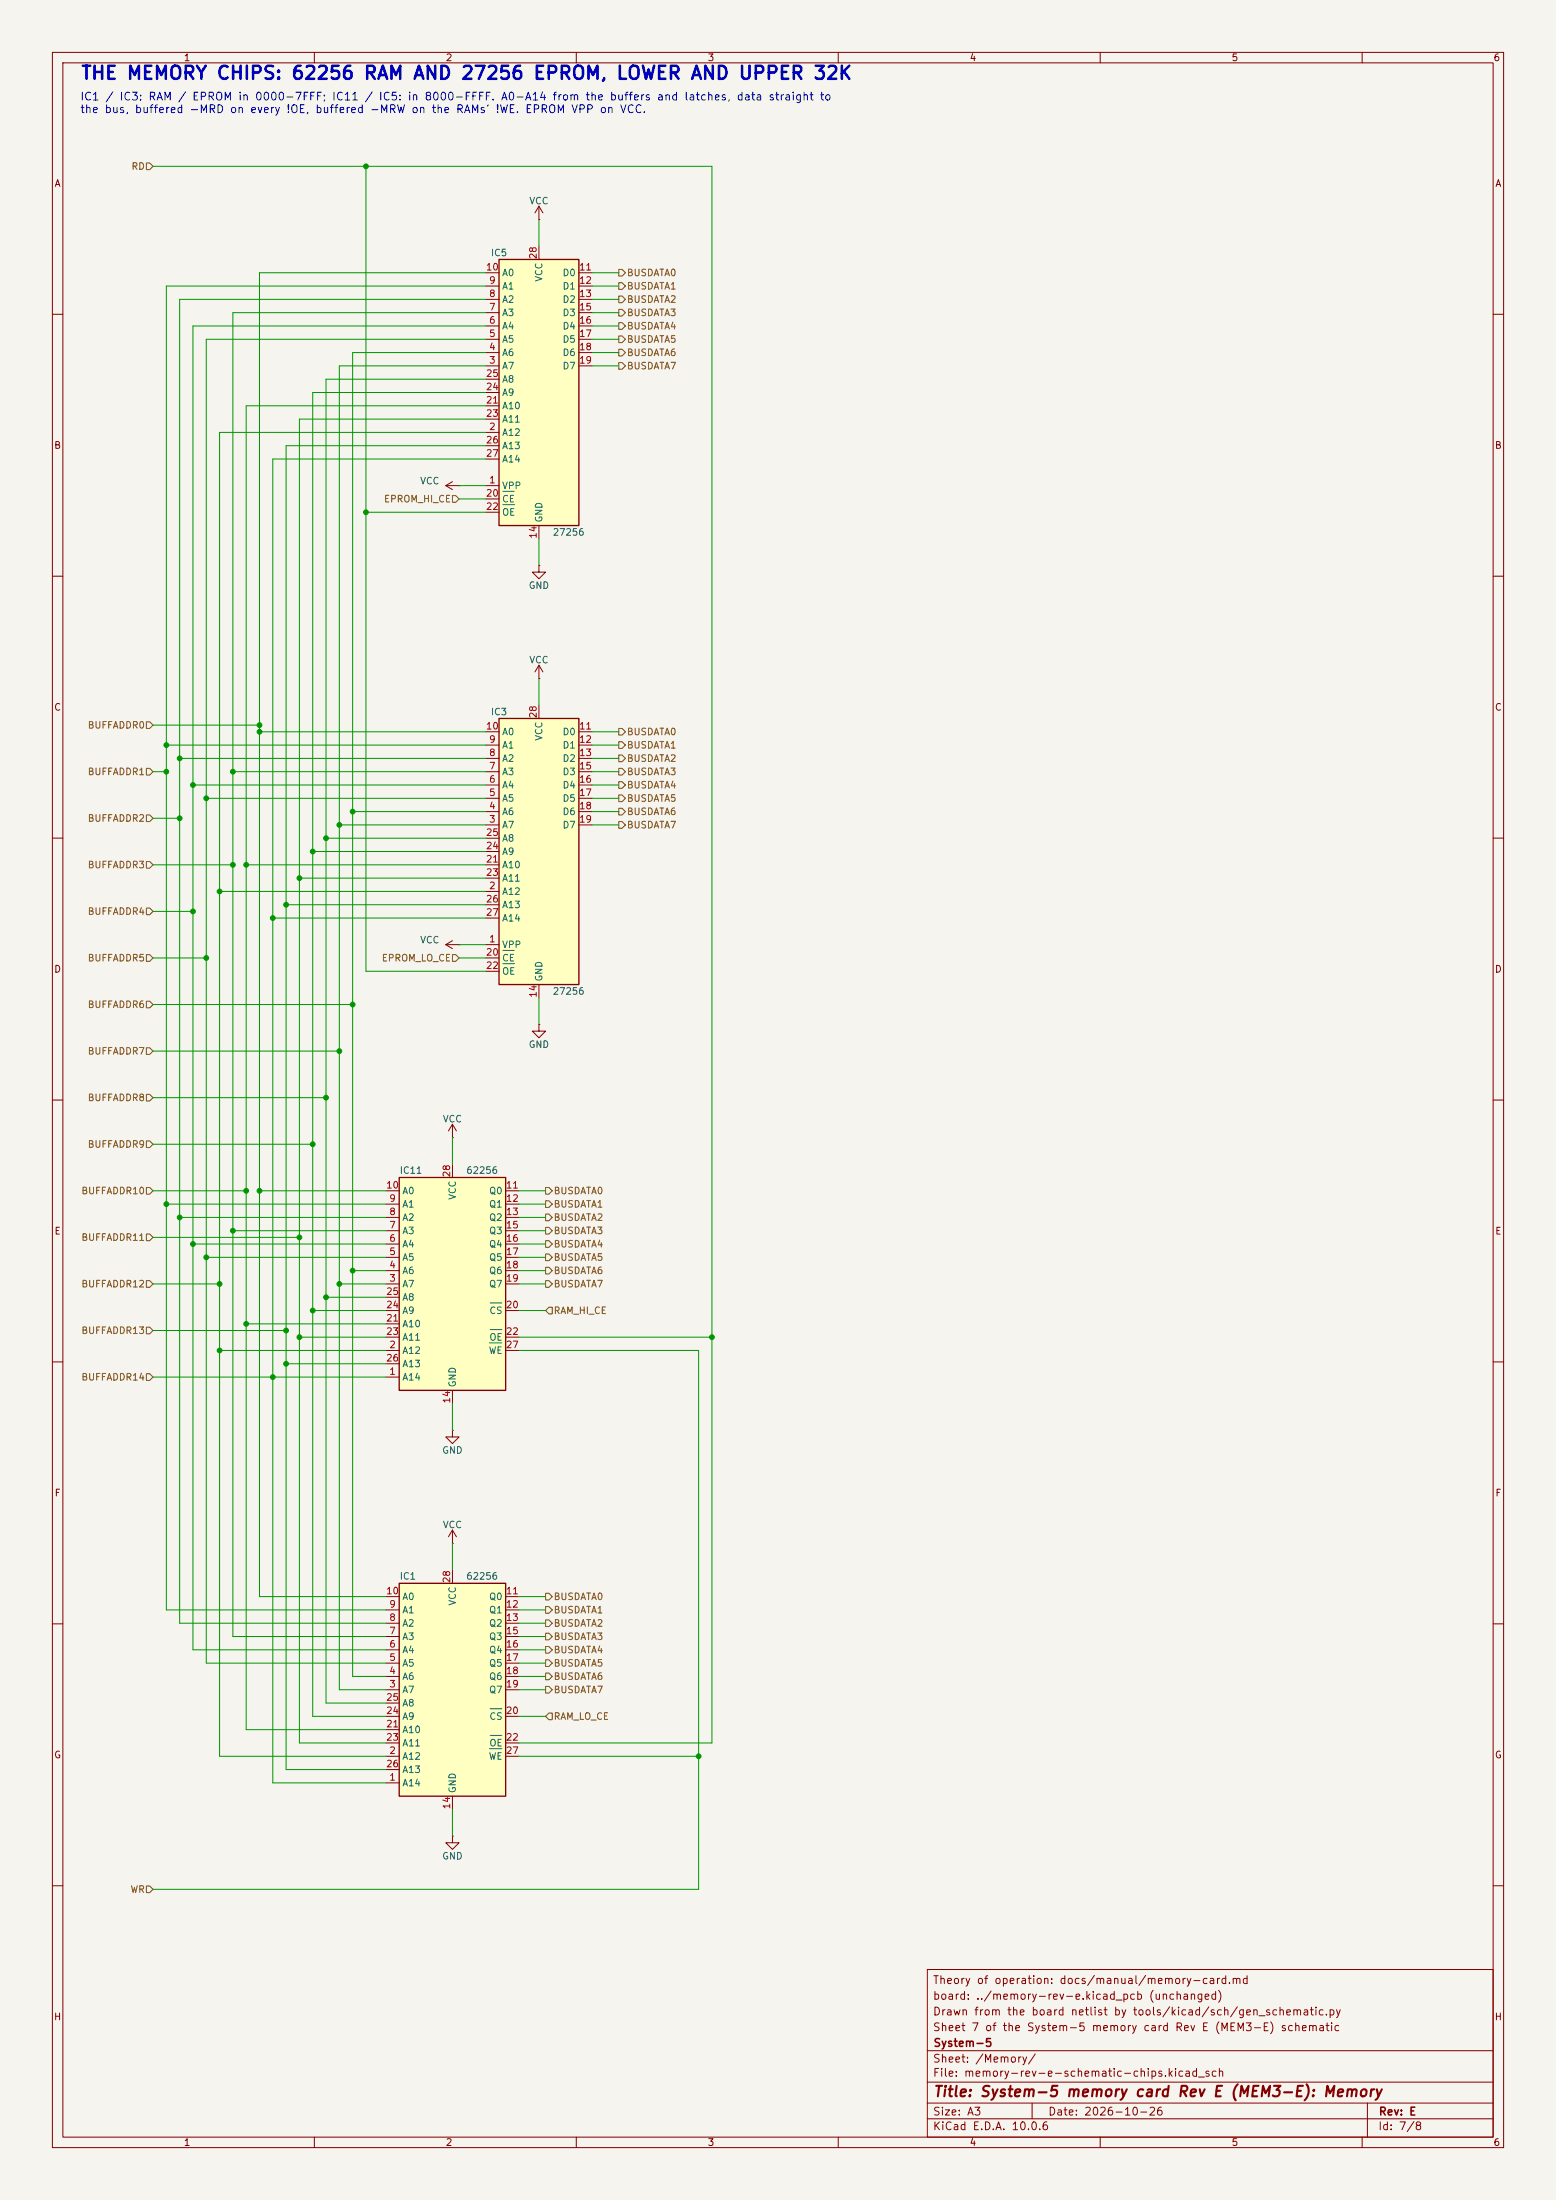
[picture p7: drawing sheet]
<svg xmlns="http://www.w3.org/2000/svg" width="297mm" height="420mm" viewBox="0 0 297 420" stroke-linecap="round" stroke-linejoin="round" font-family="sans-serif">
<path d="M0 0h297v420h-297z" fill="#f5f4ef" stroke="#f5f4ef" stroke-width=".19"/>
<g fill="none" stroke="#840000" stroke-width=".19">
<path d="M10 10h277v400h-277zM12 12h273v396h-273zM60 10v2M110 10v2M160 10v2M210 10v2M260 10v2M10 60h2M285 60h2M10 110h2M285 110h2M10 160h2"/>
<path d="M285 160h2M10 210h2M285 210h2M10 260h2M285 260h2M10 310h2M285 310h2M10 360h2M177 376h108v32h-108zM285 360h2M177 397.5h108M177 391.5h108"/>
<path d="M60 408v2M110 408v2M160 408v2M177 404.5h108M177 401.5h108M197 401.5v3M210 408v2M260 408v2M261 401.5v6.5"/>
</g>
<path d="M76.2 302.3h20.3v40.6h-20.3z" fill="#ffffc2"/>
<path d="M76.2 302.3h20.3v40.6h-20.3z" fill="none" stroke="#840000" stroke-width=".25"/>
<g fill="none" stroke="#840000" stroke-width=".19">
<path d="M86.4 179.6l-1.3 .7M85.1 180.3l1.3 .8M85.1 180.3h2.5M87.6 180.3h.1M86.4 217.2h.1M86.4 214.6v2.6M86.4 214.6l-.8 1.3M86.4 214.6l.7 1.3M86.4 299.7v2.6M73.7 317.5h2.5M73.7 315h2.5M73.7 312.4h2.5"/>
<path d="M73.7 309.9h2.5M73.7 307.3h2.5M73.7 304.8h2.5M96.5 317.5h2.6M96.5 315h2.6M96.5 312.4h2.6M96.5 309.9h2.6M96.5 307.3h2.6M96.5 304.8h2.6M73.7 335.3h2.5M73.7 322.6h2.5M73.7 320h2.5"/>
<path d="M73.7 327.7h2.5M73.7 330.2h2.5M73.7 332.7h2.5M73.7 325.1h2.5M73.7 337.8h2.5M96.5 335.3h2.6M96.5 322.6h2.6M96.5 320h2.6M96.5 327.7h2.6M96.5 332.7h2.6M73.7 340.4h2.5M86.4 342.9v2.5"/>
</g>
<path d="M93.4 333.8h2.4M93.6 326.2h2.2M93.6 331.3h2.2" fill="none" stroke="#006464" stroke-width=".19"/>
<path d="M76.2 224.8h20.3v40.6h-20.3z" fill="#ffffc2"/>
<path d="M76.2 224.8h20.3v40.6h-20.3z" fill="none" stroke="#840000" stroke-width=".25"/>
<g fill="none" stroke="#840000" stroke-width=".19">
<path d="M102.9 108v1.2h1.2l-1.2 1.3-1.3-1.3h1.3M102.9 108h.1M102.9 129.5h.1M102.9 127l-.8 1.3M102.9 127l.7 1.3M102.9 127v2.5M73.7 237.5h2.5M73.7 235h2.5M73.7 232.4h2.5M73.7 229.9h2.5M73.7 227.3h2.5M86.4 222.3v2.5"/>
<path d="M96.5 237.5h2.6M96.5 235h2.6M96.5 232.4h2.6M96.5 229.9h2.6M96.5 227.3h2.6M73.7 257.8h2.5M73.7 245.1h2.5M73.7 242.6h2.5M73.7 240h2.5M73.7 250.2h2.5M73.7 252.7h2.5M73.7 255.3h2.5"/>
<path d="M73.7 247.7h2.5M96.5 257.8h2.6M96.5 245.1h2.6M96.5 242.6h2.6M96.5 240h2.6M96.5 250.2h2.6M96.5 255.3h2.6M73.7 262.9h2.5M73.7 260.4h2.5M86.4 265.4v2.6M86.4 294.6h.1M86.4 292.1v2.5"/>
<path d="M86.4 292.1l-.8 1.3M86.4 292.1l.7 1.3"/>
</g>
<path d="M93.4 256.4h2.4M93.6 248.7h2.2M93.6 253.8h2.2" fill="none" stroke="#006464" stroke-width=".19"/>
<path d="M95.2 137.2h15.3v50.8h-15.3z" fill="#ffffc2"/>
<path d="M95.2 137.2h15.3v50.8h-15.3z" fill="none" stroke="#840000" stroke-width=".25"/>
<g fill="none" stroke="#840000" stroke-width=".19">
<path d="M92.7 139.7h2.5M102.9 134.6v2.6M110.5 139.7h2.5M92.7 157.5h2.5M92.7 154.9h2.5M92.7 152.4h2.5M92.7 149.9h2.5M92.7 147.3h2.5M92.7 144.8h2.5M92.7 142.2h2.5M110.5 157.5h2.5M110.5 154.9h2.5"/>
<path d="M110.5 152.4h2.5M110.5 149.9h2.5M110.5 147.3h2.5M110.5 144.8h2.5M110.5 142.2h2.5M92.7 170.2h2.5M92.7 165.1h2.5M92.7 167.6h2.5M92.7 162.6h2.5M92.7 160h2.5M92.7 172.7h2.5M92.7 175.3h2.5"/>
<path d="M92.7 180.3h2.5M92.7 182.9h2.5M92.7 185.4h2.5M102.9 188v2.5"/>
</g>
<path d="M96 181.4h2.2M96 184h2.2" fill="none" stroke="#006464" stroke-width=".19"/>
<path d="M95.2 49.5h15.3v50.8h-15.3z" fill="#ffffc2"/>
<path d="M95.2 49.5h15.3v50.8h-15.3z" fill="none" stroke="#840000" stroke-width=".25"/>
<g fill="none" stroke="#840000" stroke-width=".19">
<path d="M102.9 39.4v2.5M102.9 39.4l-.8 1.2M102.9 39.4l.7 1.2M92.7 59.7h2.5M92.7 57.2h2.5M92.7 54.6h2.5M92.7 52.1h2.5M102.9 41.9h.1M102.9 47v2.5M110.5 59.7h2.5M110.5 57.2h2.5M110.5 54.6h2.5"/>
<path d="M110.5 52.1h2.5M92.7 69.9h2.5M92.7 67.3h2.5M92.7 64.8h2.5M92.7 62.2h2.5M92.7 77.5h2.5M92.7 74.9h2.5M92.7 72.4h2.5M110.5 69.9h2.5M110.5 67.3h2.5M110.5 64.8h2.5M110.5 62.2h2.5"/>
<path d="M85.1 92.7h2.5M85.1 92.7l1.3 .8M86.4 91.9l-1.3 .8M87.6 92.7h.1M92.7 92.7h2.5M92.7 82.6h2.5M92.7 95.3h2.5M92.7 97.8h2.5M92.7 80h2.5M92.7 85.1h2.5M92.7 87.6h2.5M102.9 100.3v2.6"/>
<path d="M102.9 195.6v1.3h1.2l-1.2 1.2-1.3-1.2h1.3M102.9 195.6h.1M86.4 273.1v1.2h1.2l-1.2 1.3-1.3-1.3h1.3M86.4 273.1h.1M86.4 350.5v1.3h1.2l-1.2 1.3-1.3-1.3h1.3M86.4 350.5h.1"/>
</g>
<path d="M96 93.8h2.2M96 96.3h2.2" fill="none" stroke="#006464" stroke-width=".19"/>
<g fill="none" stroke="#725600" stroke-width=".19">
<path d="M27.9 31.1h.7l.6 .7-.6 .6h-.7zM118.1 59.1h.6l.7 .6-.7 .6h-.6zM118.1 56.5h.6l.7 .7-.7 .6h-.6zM118.1 54h.6l.7 .6-.7 .6h-.6zM118.1 51.4h.6l.7 .7-.7 .6h-.6zM118.1 69.2h.6l.7 .7-.7 .6h-.6zM118.1 66.7h.6l.7 .6-.7 .6h-.6zM118.1 64.1h.6l.7 .7-.7 .6h-.6zM118.1 61.6h.6l.7 .6-.7 .7h-.6zM86.4 94.6h.6l.6 .7-.6 .6h-.6zM27.9 137.8h.7l.6 .6-.6 .7h-.7zM118.1 139.1h.6l.7 .6-.7 .6h-.6z"/>
<path d="M27.9 146.7h.7l.6 .6-.6 .7h-.7zM27.9 155.6h.7l.6 .6-.6 .6h-.7zM118.1 141.6h.6l.7 .6-.7 .7h-.6zM118.1 146.7h.6l.7 .6-.7 .7h-.6zM118.1 144.1h.6l.7 .7-.7 .6h-.6zM118.1 156.8h.6l.7 .7-.7 .6h-.6zM118.1 154.3h.6l.7 .6-.7 .7h-.6zM118.1 151.8h.6l.7 .6-.7 .6h-.6zM118.1 149.2h.6l.7 .7-.7 .6h-.6zM27.9 164.5h.7l.6 .6-.6 .6h-.7zM27.9 173.4h.7l.6 .6-.6 .6h-.7zM27.9 191.1h.7l.6 .7-.6 .6h-.7z"/>
<path d="M27.9 182.2h.7l.6 .7-.6 .6h-.7zM86.4 182.2h.6l.6 .7-.6 .6h-.6zM27.9 208.9h.7l.6 .7-.6 .6h-.7zM27.9 217.8h.7l.6 .6-.6 .7h-.7zM27.9 200h.7l.6 .7-.6 .6h-.7zM27.9 226.7h.7l.6 .6-.6 .7h-.7zM27.9 235.6h.7l.6 .6-.6 .7h-.7zM104.1 229.2h.7l.6 .7-.6 .6h-.7zM104.1 231.8h.7l.6 .6-.6 .6h-.7zM104.1 234.3h.7l.6 .7-.6 .6h-.7zM104.1 236.9h.7l.6 .6-.6 .6h-.7zM104.1 239.4h.7l.6 .6-.6 .7h-.7z"/>
<path d="M104.1 226.7h.7l.6 .6-.6 .7h-.7zM27.9 253.4h.7l.6 .6-.6 .6h-.7zM27.9 244.5h.7l.6 .6-.6 .6h-.7zM104.1 241.9h.7l.6 .7-.6 .6h-.7zM104.1 244.5h.7l.6 .6-.6 .6h-.7zM104.8 249.6h.6v1.2h-.6l-.7-.6zM27.9 262.3h.7l.6 .6-.6 .6h-.7zM104.1 316.9h.7l.6 .6-.6 .6h-.7zM104.1 314.3h.7l.6 .7-.6 .6h-.7zM104.1 311.8h.7l.6 .6-.6 .7h-.7zM104.1 309.2h.7l.6 .7-.6 .6h-.7zM104.1 319.4h.7l.6 .6-.6 .7h-.7z"/>
<path d="M104.1 306.7h.7l.6 .6-.6 .7h-.7zM104.1 304.2h.7l.6 .6-.6 .6h-.7zM104.1 321.9h.7l.6 .7-.6 .6h-.7zM104.8 327h.6v1.3h-.6l-.7-.6zM27.9 360h.7l.6 .7-.6 .6h-.7z"/>
</g>
<g fill="none" stroke="#009600" stroke-width=".19">
<path d="M29.2 31.8h106.7v300.9h-36.8M69.8 31.8v153.6h22.9M92.7 52.1h-43.2v252.7h24.2M92.7 54.6h-61v252.7h42M92.7 57.2h-58.4v252.7h39.4M92.7 59.7h-48.3v252.7h29.3M102.9 41.9v5.1M113 59.7h5.1M113 52.1h5.1M113 54.6h5.1M113 57.2h5.1M92.7 64.8h-53.3v252.7h34.3"/>
<path d="M92.7 72.4h-30.5v252.7h11.5M92.7 74.9h-33v252.8h14M92.7 67.3h-25.4v252.7h6.4M92.7 69.9h-27.9v252.7h8.9M92.7 62.2h-55.9v252.8h36.9M92.7 77.5h-45.7v252.7h26.7M113 62.2h5.1M113 64.8h5.1M113 67.3h5.1M113 69.9h5.1M69.8 97.8h22.9M87.6 95.3h5.1"/>
<path d="M87.6 92.7h5.1M92.7 80h-35.6v252.7h16.6M92.7 82.6h-50.8v252.7h31.8M92.7 85.1h-38.1v252.7h19.1M92.7 87.6h-40.6v252.8h21.6M102.9 102.9v5.1M29.2 138.4h20.3M49.5 139.7h43.2M102.9 129.5v5.1M113 139.7h5.1M29.2 147.3h2.5M29.2 156.2h5.1"/>
<path d="M31.7 142.2h61M34.3 144.8h58.4M36.8 149.9h55.9M39.4 152.4h53.3M44.4 147.3h48.3M64.8 157.5h27.9M67.3 154.9h25.4M113 152.4h5.1M113 142.2h5.1M113 157.5h5.1M113 144.8h5.1M113 147.3h5.1"/>
<path d="M113 149.9h5.1M113 154.9h5.1M29.2 165.1h15.2M29.2 174h7.6M41.9 170.2h50.8M47 165.1h45.7M52.1 175.3h40.6M54.6 172.7h38.1M57.1 167.6h35.6M59.7 162.6h33M62.2 160h30.5M29.2 182.9h10.2"/>
<path d="M29.2 191.8h38.1M87.6 180.3h5.1M87.6 182.9h5.1M102.9 190.5v5.1M29.2 200.7h35.6M29.2 209.6h33M29.2 218.4h30.5M86.4 217.2v5.1M29.2 227.3h17.8M29.2 236.2h27.9M31.7 229.9h42M34.3 232.4h39.4"/>
<path d="M36.8 237.5h36.9M44.4 235h29.3M49.5 227.3h24.2M99.1 227.3h5M99.1 237.5h5M99.1 235h5M99.1 232.4h5M99.1 229.9h5M29.2 245.1h12.7M29.2 254h25.4M39.4 240h34.3M41.9 257.8h31.8"/>
<path d="M47 252.7h26.7M57.1 255.3h16.6M59.7 250.2h14M62.2 247.7h11.5M64.8 245.1h8.9M67.3 242.6h6.4M99.1 242.6h5M99.1 245.1h5M99.1 250.2h5M99.1 255.3h36.8M99.1 240h5M99.1 257.8h34.2v102.9h-104.1"/>
<path d="M29.2 262.9h44.5M54.6 260.4h19.1M86.4 268v5.1M86.4 294.6v5.1M99.1 304.8h5M99.1 307.3h5M99.1 317.5h5M99.1 315h5M99.1 312.4h5M99.1 309.9h5M99.1 322.6h5M99.1 335.3h34.2"/>
<path d="M99.1 327.7h5M99.1 320h5M86.4 345.4v5.1"/>
</g>
<g fill="#009600" stroke="#009600" stroke-width=".19">
<circle cx="133.3" cy="335.3" r=".46"/>
<circle cx="49.5" cy="227.3" r=".46"/>
<circle cx="57.1" cy="236.2" r=".46"/>
<circle cx="59.7" cy="218.4" r=".46"/>
<circle cx="135.9" cy="255.3" r=".46"/>
<circle cx="64.8" cy="200.7" r=".46"/>
<circle cx="62.2" cy="209.6" r=".46"/>
<circle cx="67.3" cy="242.6" r=".46"/>
<circle cx="64.8" cy="245.1" r=".46"/>
<circle cx="62.2" cy="247.7" r=".46"/>
<circle cx="59.7" cy="250.2" r=".46"/>
<circle cx="47" cy="165.1" r=".46"/>
<circle cx="57.1" cy="167.6" r=".46"/>
<circle cx="44.4" cy="147.3" r=".46"/>
<circle cx="39.4" cy="152.4" r=".46"/>
<circle cx="36.8" cy="149.9" r=".46"/>
<circle cx="67.3" cy="154.9" r=".46"/>
<circle cx="44.4" cy="165.1" r=".46"/>
<circle cx="36.8" cy="174" r=".46"/>
<circle cx="39.4" cy="182.9" r=".46"/>
<circle cx="64.8" cy="157.5" r=".46"/>
<circle cx="62.2" cy="160" r=".46"/>
<circle cx="59.7" cy="162.6" r=".46"/>
<circle cx="67.3" cy="191.8" r=".46"/>
<circle cx="57.1" cy="255.3" r=".46"/>
<circle cx="54.6" cy="254" r=".46"/>
<circle cx="54.6" cy="260.4" r=".46"/>
<circle cx="47" cy="252.7" r=".46"/>
<circle cx="41.9" cy="257.8" r=".46"/>
<circle cx="34.3" cy="232.4" r=".46"/>
<circle cx="52.1" cy="262.9" r=".46"/>
<circle cx="44.4" cy="235" r=".46"/>
<circle cx="69.8" cy="97.8" r=".46"/>
<circle cx="69.8" cy="31.8" r=".46"/>
<circle cx="49.5" cy="139.7" r=".46"/>
<circle cx="49.5" cy="138.4" r=".46"/>
<circle cx="31.7" cy="142.2" r=".46"/>
<circle cx="34.3" cy="144.8" r=".46"/>
<circle cx="31.7" cy="147.3" r=".46"/>
<circle cx="34.3" cy="156.2" r=".46"/>
<circle cx="41.9" cy="170.2" r=".46"/>
<circle cx="31.7" cy="229.9" r=".46"/>
<circle cx="47" cy="227.3" r=".46"/>
<circle cx="41.9" cy="245.1" r=".46"/>
<circle cx="54.6" cy="172.7" r=".46"/>
<circle cx="52.1" cy="175.3" r=".46"/>
<circle cx="36.8" cy="237.5" r=".46"/>
<circle cx="39.4" cy="240" r=".46"/>
</g>
<text font-size="2.5" fill="#0000c2" x="15.3" y="15.8">THE MEMORY CHIPS: 62256 RAM AND 27256 EPROM, LOWER AND UPPER 32K</text>
<text font-size="2" fill="#840000" x="178" y="400.8">Title: System-5 memory card Rev E (MEM3-E): Memory</text>
<g font-size="1.5" fill="#0000c2">
<text x="15.2" y="19.5">IC1 / IC3: RAM / EPROM in 0000-7FFF; IC11 / IC5: in 8000-FFFF. A0-A14 from the buffers and latches, data straight to</text>
<text x="15.2" y="22">the bus, buffered -MRD on every !OE, buffered -MRW on the RAMs' !WE. EPROM VPP on VCC.</text>
</g>
<g font-size="1.5" fill="#840000">
<text x="178" y="382.1">board: ../memory-rev-e.kicad_pcb (unchanged)</text>
<text x="178" y="379.1">Theory of operation: docs/manual/memory-card.md</text>
<text x="178" y="388.1">Sheet 7 of the System-5 memory card Rev E (MEM3-E) schematic</text>
<text x="178" y="385.1">Drawn from the board netlist by tools/kicad/sch/gen_schematic.py</text>
<text x="178" y="394.1">Sheet: /Memory/</text>
<text x="178" y="391.1">System-5</text>
<text x="178" y="396.8">File: memory-rev-e-schematic-chips.kicad_sch</text>
<text x="178" y="407">KiCad E.D.A. 10.0.6</text>
<text x="178" y="404.2">Size: A3</text>
<text x="200" y="404.2">Date: 2026-10-26</text>
<text x="263" y="407">Id: 7/8</text>
<text x="263" y="404.2">Rev: E</text>
</g>
<g font-size="1.3" fill="#840000">
<text x="35" y="12">1</text>
<text x="85" y="12">2</text>
<text x="135" y="12">3</text>
<text x="185" y="12">4</text>
<text x="235" y="12">5</text>
<text x="285" y="12">6</text>
<text x="10.3" y="36">A</text>
<text x="285.3" y="36">A</text>
<text x="10.2" y="86">B</text>
<text x="285.2" y="86">B</text>
<text x="10.2" y="136">C</text>
<text x="285.2" y="136">C</text>
<text x="10.2" y="186">D</text>
<text x="285.2" y="186">D</text>
<text x="10.3" y="236">E</text>
<text x="285.3" y="236">E</text>
<text x="10.3" y="286">F</text>
<text x="285.3" y="286">F</text>
<text x="10.2" y="336">G</text>
<text x="285.2" y="336">G</text>
<text x="10.2" y="386">H</text>
<text x="285.2" y="386">H</text>
<text x="35" y="410">1</text>
<text x="85" y="410">2</text>
<text x="135" y="410">3</text>
<text x="185" y="410">4</text>
<text x="235" y="410">5</text>
<text x="285" y="410">6</text>
</g>
<g font-size="1.3" fill="#725600">
<text x="25" y="32.7">RD</text>
<text x="119.5" y="53">BUSDATA0</text>
<text x="119.5" y="58.1">BUSDATA2</text>
<text x="119.5" y="55.6">BUSDATA1</text>
<text x="119.5" y="65.7">BUSDATA5</text>
<text x="119.5" y="63.2">BUSDATA4</text>
<text x="119.5" y="60.7">BUSDATA3</text>
<text x="119.5" y="70.8">BUSDATA7</text>
<text x="119.5" y="68.3">BUSDATA6</text>
<text x="73.2" y="96.2">EPROM_HI_CE</text>
<text x="16.6" y="139.4">BUFFADDR0</text>
<text x="119.5" y="140.7">BUSDATA0</text>
<text x="119.5" y="143.2">BUSDATA1</text>
<text x="16.6" y="148.3">BUFFADDR1</text>
<text x="119.5" y="148.3">BUSDATA3</text>
<text x="119.5" y="145.7">BUSDATA2</text>
<text x="119.5" y="155.9">BUSDATA6</text>
<text x="119.5" y="153.4">BUSDATA5</text>
<text x="119.5" y="150.8">BUSDATA4</text>
<text x="16.6" y="157.2">BUFFADDR2</text>
<text x="119.5" y="158.4">BUSDATA7</text>
<text x="16.6" y="166.1">BUFFADDR3</text>
<text x="16.6" y="175">BUFFADDR4</text>
<text x="16.6" y="183.8">BUFFADDR5</text>
<text x="72.8" y="183.8">EPROM_LO_CE</text>
<text x="16.6" y="192.7">BUFFADDR6</text>
<text x="16.6" y="201.6">BUFFADDR7</text>
<text x="16.6" y="210.5">BUFFADDR8</text>
<text x="16.6" y="219.4">BUFFADDR9</text>
<text x="15.4" y="228.3">BUFFADDR10</text>
<text x="105.6" y="230.8">BUSDATA1</text>
<text x="105.6" y="233.4">BUSDATA2</text>
<text x="105.6" y="228.3">BUSDATA0</text>
<text x="15.4" y="237.2">BUFFADDR11</text>
<text x="105.6" y="235.9">BUSDATA3</text>
<text x="105.6" y="238.5">BUSDATA4</text>
<text x="105.6" y="241">BUSDATA5</text>
<text x="105.6" y="243.5">BUSDATA6</text>
<text x="15.4" y="246.1">BUFFADDR12</text>
<text x="105.6" y="246.1">BUSDATA7</text>
<text x="105.6" y="251.2">RAM_HI_CE</text>
<text x="15.4" y="255">BUFFADDR13</text>
<text x="15.4" y="263.9">BUFFADDR14</text>
<text x="105.6" y="305.8">BUSDATA0</text>
<text x="105.6" y="310.8">BUSDATA2</text>
<text x="105.6" y="308.3">BUSDATA1</text>
<text x="105.6" y="315.9">BUSDATA4</text>
<text x="105.6" y="313.4">BUSDATA3</text>
<text x="105.6" y="318.5">BUSDATA5</text>
<text x="105.6" y="321">BUSDATA6</text>
<text x="105.6" y="323.5">BUSDATA7</text>
<text x="105.6" y="328.6">RAM_LO_CE</text>
<text x="24.8" y="361.6">WR</text>
</g>
<g font-size="1.3" fill="#006464">
<text x="100.9" y="39.3">VCC</text>
<text x="93.6" y="49.2">IC5</text>
<text x="95.7" y="53">A0</text>
<text x="103.8" y="53.9" transform="rotate(-90 103.8 53.9)">VCC</text>
<text x="107.3" y="53">D0</text>
<text x="95.7" y="58.1">A2</text>
<text x="95.7" y="55.6">A1</text>
<text x="107.3" y="55.6">D1</text>
<text x="107.3" y="58.1">D2</text>
<text x="95.7" y="65.7">A5</text>
<text x="95.7" y="63.2">A4</text>
<text x="95.7" y="60.7">A3</text>
<text x="107.3" y="60.7">D3</text>
<text x="107.3" y="63.2">D4</text>
<text x="107.3" y="65.7">D5</text>
<text x="95.7" y="70.8">A7</text>
<text x="95.7" y="68.3">A6</text>
<text x="107.3" y="68.3">D6</text>
<text x="107.3" y="70.8">D7</text>
<text x="95.7" y="75.9">A9</text>
<text x="95.7" y="73.4">A8</text>
<text x="95.7" y="83.5">A12</text>
<text x="95.7" y="78.4">A10</text>
<text x="95.7" y="81">A11</text>
<text x="95.7" y="86.1">A13</text>
<text x="95.7" y="88.6">A14</text>
<text x="80.1" y="92.8">VCC</text>
<text x="95.7" y="93.7">VPP</text>
<text x="95.7" y="96.2">CE</text>
<text x="95.7" y="98.8">OE</text>
<text x="103.8" y="99.8" transform="rotate(-90 103.8 99.8)">GND</text>
<text x="105.4" y="102.6">27256</text>
<text x="100.8" y="112.7">GND</text>
<text x="100.9" y="126.9">VCC</text>
<text x="93.6" y="136.9">IC3</text>
<text x="95.7" y="143.2">A1</text>
<text x="95.7" y="140.7">A0</text>
<text x="103.8" y="141.5" transform="rotate(-90 103.8 141.5)">VCC</text>
<text x="107.3" y="140.7">D0</text>
<text x="107.3" y="143.2">D1</text>
<text x="95.7" y="148.3">A3</text>
<text x="95.7" y="145.7">A2</text>
<text x="107.3" y="145.7">D2</text>
<text x="107.3" y="148.3">D3</text>
<text x="95.7" y="155.9">A6</text>
<text x="95.7" y="153.4">A5</text>
<text x="95.7" y="150.8">A4</text>
<text x="107.3" y="150.8">D4</text>
<text x="107.3" y="153.4">D5</text>
<text x="107.3" y="155.9">D6</text>
<text x="95.7" y="158.4">A7</text>
<text x="95.7" y="161">A8</text>
<text x="107.3" y="158.4">D7</text>
<text x="95.7" y="166.1">A10</text>
<text x="95.7" y="163.5">A9</text>
<text x="95.7" y="171.1">A12</text>
<text x="95.7" y="168.6">A11</text>
<text x="95.7" y="173.7">A13</text>
<text x="95.7" y="176.2">A14</text>
<text x="80.1" y="180.4">VCC</text>
<text x="95.7" y="181.3">VPP</text>
<text x="95.7" y="183.8">CE</text>
<text x="95.7" y="186.4">OE</text>
<text x="103.8" y="187.5" transform="rotate(-90 103.8 187.5)">GND</text>
<text x="105.4" y="190.2">27256</text>
<text x="100.8" y="200.4">GND</text>
<text x="84.4" y="214.6">VCC</text>
<text x="76.2" y="224.4">IC11</text>
<text x="88.9" y="224.4">62256</text>
<text x="76.7" y="233.4">A2</text>
<text x="76.7" y="230.8">A1</text>
<text x="76.7" y="228.3">A0</text>
<text x="87.3" y="229.2" transform="rotate(-90 87.3 229.2)">VCC</text>
<text x="93.2" y="228.3">Q0</text>
<text x="93.2" y="230.8">Q1</text>
<text x="93.2" y="233.4">Q2</text>
<text x="76.7" y="238.5">A4</text>
<text x="76.7" y="235.9">A3</text>
<text x="93.2" y="235.9">Q3</text>
<text x="93.2" y="238.5">Q4</text>
<text x="76.7" y="243.5">A6</text>
<text x="76.7" y="241">A5</text>
<text x="93.2" y="241">Q5</text>
<text x="93.2" y="243.5">Q6</text>
<text x="76.7" y="246.1">A7</text>
<text x="76.7" y="251.2">A9</text>
<text x="76.7" y="248.6">A8</text>
<text x="93.2" y="246.1">Q7</text>
<text x="93.3" y="251.2">CS</text>
<text x="76.7" y="253.7">A10</text>
<text x="76.7" y="256.2">A11</text>
<text x="93.3" y="256.2">OE</text>
<text x="76.7" y="263.9">A14</text>
<text x="76.7" y="258.8">A12</text>
<text x="76.7" y="261.3">A13</text>
<text x="93.2" y="258.8">WE</text>
<text x="87.3" y="264.9" transform="rotate(-90 87.3 264.9)">GND</text>
<text x="84.3" y="277.8">GND</text>
<text x="84.4" y="292">VCC</text>
<text x="76.2" y="301.9">IC1</text>
<text x="76.7" y="305.8">A0</text>
<text x="88.9" y="301.9">62256</text>
<text x="93.2" y="305.8">Q0</text>
<text x="76.7" y="310.8">A2</text>
<text x="76.7" y="308.3">A1</text>
<text x="87.3" y="306.6" transform="rotate(-90 87.3 306.6)">VCC</text>
<text x="93.2" y="308.3">Q1</text>
<text x="93.2" y="310.8">Q2</text>
<text x="76.7" y="315.9">A4</text>
<text x="76.7" y="313.4">A3</text>
<text x="93.2" y="313.4">Q3</text>
<text x="93.2" y="315.9">Q4</text>
<text x="76.7" y="323.5">A7</text>
<text x="76.7" y="321">A6</text>
<text x="76.7" y="318.5">A5</text>
<text x="93.2" y="318.5">Q5</text>
<text x="93.2" y="321">Q6</text>
<text x="93.2" y="323.5">Q7</text>
<text x="76.7" y="328.6">A9</text>
<text x="76.7" y="326.1">A8</text>
<text x="93.3" y="328.6">CS</text>
<text x="76.7" y="331.2">A10</text>
<text x="76.7" y="333.7">A11</text>
<text x="93.3" y="333.7">OE</text>
<text x="76.7" y="341.3">A14</text>
<text x="76.7" y="336.2">A12</text>
<text x="76.7" y="338.8">A13</text>
<text x="93.2" y="336.2">WE</text>
<text x="87.3" y="342.4" transform="rotate(-90 87.3 342.4)">GND</text>
<text x="84.3" y="355.3">GND</text>
</g>
<g font-size="1.3" fill="#a90000">
<text x="92.6" y="51.9">10</text>
<text x="102.7" y="49.6" transform="rotate(-90 102.7 49.6)">28</text>
<text x="110.4" y="51.9">11</text>
<text x="93.2" y="59.6">7</text>
<text x="93.2" y="57">8</text>
<text x="93.2" y="54.5">9</text>
<text x="110.4" y="54.5">12</text>
<text x="110.4" y="57">13</text>
<text x="110.4" y="59.6">15</text>
<text x="93.2" y="64.6">5</text>
<text x="93.2" y="62.1">6</text>
<text x="110.4" y="62.1">16</text>
<text x="110.4" y="64.6">17</text>
<text x="93.2" y="69.7">3</text>
<text x="93.2" y="67.2">4</text>
<text x="110.4" y="67.2">18</text>
<text x="110.4" y="69.7">19</text>
<text x="92.6" y="77.3">21</text>
<text x="92.6" y="74.8">24</text>
<text x="92.6" y="72.3">25</text>
<text x="92.6" y="79.9">23</text>
<text x="93.2" y="82.4">2</text>
<text x="92.6" y="85">26</text>
<text x="92.6" y="87.5">27</text>
<text x="92.6" y="95.1">20</text>
<text x="93.2" y="92.6">1</text>
<text x="92.6" y="97.7">22</text>
<text x="102.7" y="102.9" transform="rotate(-90 102.7 102.9)">14</text>
<text x="102.7" y="137.2" transform="rotate(-90 102.7 137.2)">28</text>
<text x="92.6" y="139.6">10</text>
<text x="93.2" y="142.1">9</text>
<text x="110.4" y="139.6">11</text>
<text x="110.4" y="142.1">12</text>
<text x="93.2" y="149.7">6</text>
<text x="93.2" y="147.2">7</text>
<text x="93.2" y="144.6">8</text>
<text x="110.4" y="144.6">13</text>
<text x="110.4" y="147.2">15</text>
<text x="110.4" y="149.7">16</text>
<text x="93.2" y="154.8">4</text>
<text x="93.2" y="152.3">5</text>
<text x="110.4" y="152.3">17</text>
<text x="110.4" y="154.8">18</text>
<text x="92.6" y="159.9">25</text>
<text x="93.2" y="157.3">3</text>
<text x="110.4" y="157.3">19</text>
<text x="92.6" y="165">21</text>
<text x="92.6" y="167.5">23</text>
<text x="92.6" y="162.4">24</text>
<text x="92.6" y="172.6">26</text>
<text x="93.2" y="170">2</text>
<text x="92.6" y="175.1">27</text>
<text x="92.6" y="182.7">20</text>
<text x="92.6" y="185.3">22</text>
<text x="93.2" y="180.2">1</text>
<text x="102.7" y="190.6" transform="rotate(-90 102.7 190.6)">14</text>
<text x="73.6" y="227.2">10</text>
<text x="86.2" y="224.9" transform="rotate(-90 86.2 224.9)">28</text>
<text x="96.5" y="227.2">11</text>
<text x="74.2" y="232.3">8</text>
<text x="74.2" y="229.7">9</text>
<text x="96.5" y="229.7">12</text>
<text x="96.5" y="232.3">13</text>
<text x="74.2" y="239.9">5</text>
<text x="74.2" y="237.4">6</text>
<text x="74.2" y="234.8">7</text>
<text x="96.5" y="234.8">15</text>
<text x="96.5" y="237.4">16</text>
<text x="96.5" y="239.9">17</text>
<text x="74.2" y="245">3</text>
<text x="74.2" y="242.4">4</text>
<text x="96.5" y="242.4">18</text>
<text x="96.5" y="245">19</text>
<text x="73.6" y="250.1">24</text>
<text x="73.6" y="247.5">25</text>
<text x="96.5" y="250.1">20</text>
<text x="73.6" y="252.6">21</text>
<text x="73.6" y="255.1">23</text>
<text x="74.2" y="257.7">2</text>
<text x="96.5" y="255.1">22</text>
<text x="96.5" y="257.7">27</text>
<text x="73.6" y="260.2">26</text>
<text x="74.2" y="262.8">1</text>
<text x="86.2" y="268" transform="rotate(-90 86.2 268)">14</text>
<text x="73.6" y="304.7">10</text>
<text x="86.2" y="302.3" transform="rotate(-90 86.2 302.3)">28</text>
<text x="96.5" y="304.7">11</text>
<text x="74.2" y="309.7">8</text>
<text x="74.2" y="307.2">9</text>
<text x="96.5" y="307.2">12</text>
<text x="96.5" y="309.7">13</text>
<text x="74.2" y="317.4">5</text>
<text x="74.2" y="314.8">6</text>
<text x="74.2" y="312.3">7</text>
<text x="96.5" y="312.3">15</text>
<text x="96.5" y="314.8">16</text>
<text x="96.5" y="317.4">17</text>
<text x="74.2" y="322.4">3</text>
<text x="74.2" y="319.9">4</text>
<text x="96.5" y="319.9">18</text>
<text x="96.5" y="322.4">19</text>
<text x="73.6" y="327.5">24</text>
<text x="73.6" y="325">25</text>
<text x="96.5" y="327.5">20</text>
<text x="73.6" y="330.1">21</text>
<text x="73.6" y="332.6">23</text>
<text x="74.2" y="335.1">2</text>
<text x="96.5" y="332.6">22</text>
<text x="96.5" y="335.1">27</text>
<text x="73.6" y="337.7">26</text>
<text x="74.2" y="340.2">1</text>
<text x="86.2" y="345.5" transform="rotate(-90 86.2 345.5)">14</text>
</g>
</svg>
